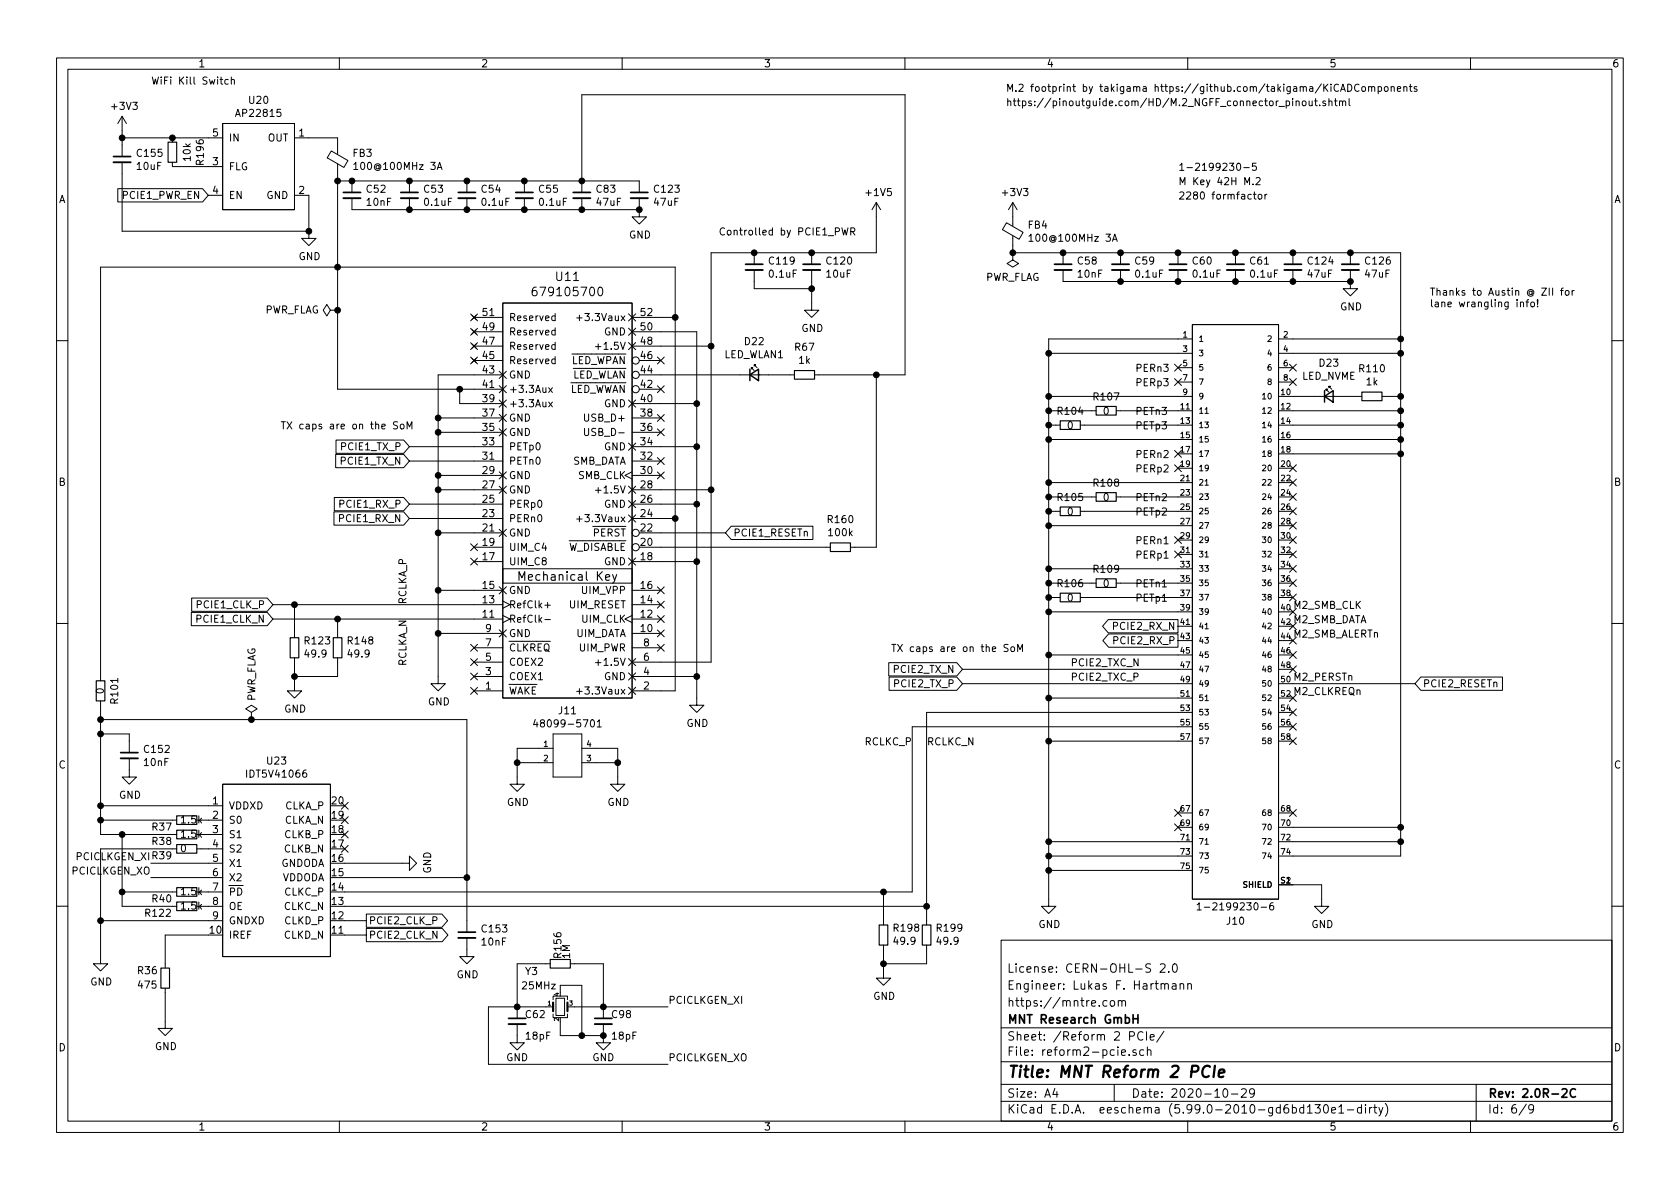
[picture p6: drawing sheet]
<svg xmlns="http://www.w3.org/2000/svg" width="297mm" height="210mm" viewBox="0 0 297 210" stroke-linecap="round" stroke-linejoin="round" font-family="sans-serif">
<g fill="none" stroke="#000" stroke-width=".18">
<path d="M10 10.2h277v190.1h-277zM12 12.2h273v186.1h-273zM38.9 14h.5M39.1 13.6v1.1l.3 .2M40.4 14.1l-.4-.1-.3 .3 .2 .5h.5M40.9 14.2l.2-.2 .3 .1v.8M40.9 13.6v1.3M60 10.2v2M110 10.2v2M160 10.2v2M210 10.2v2M228.6 17.4v.1"/>
<path d="M228.6 17.9v.8M229.2 18l.1-.1h.3l.1 .8M229.2 17.9v.8M230.4 17.9h.3l.2 .2v.4l-.2 .2-.3-.1-.2-.1zM231.5 17.9v.7l.3 .1 .2-.1M232 17.9v.8M232.4 17.9h.5M232.6 17.4v1.1l.3 .2M233.3 18.6v.1M234.4 17.9h-.3l-.2 .1v.2l.5 .1v.3h-.5M235 18l.1-.1h.3l.1 .8M235 17.4v1.3"/>
<path d="M235.9 17.9h.5M236.1 17.4v1.1l.3 .2M236.7 15a.6 .6 0 0 0-.9 .4 .6 .6 0 0 0 .6 .8l.3-.2M236.8 18l.2-.1h.3l.1 .8M236.8 17.9v.8M237 16.2l.4-1.3 .5 1.3M237.1 15.8h.6M237.4 18l.2-.1h.3v.8M238.3 14.9a.64 .64 0 0 1 .7 .6 .64 .64 0 0 1-.7 .7zM238.5 17.4v1.1l.2 .2M240.3 15a.6 .6 0 0 0-.8 .4 .6 .6 0 0 0 .5 .8l.3-.2M240.9 15.4l.3-.1 .2 .3v.3l-.2 .3-.3-.1-.1-.2z"/>
<path d="M242 15.4l.2-.1 .3 .1v.8M242 15.3v.9M242.5 15.5l.2-.2 .3 .1 .1 .8M243.7 15.4l.3-.1 .3 .3-.1 .5h-.5M243.7 15.3v1.3M244.8 15.4l.2-.1 .4 .1v.5l-.1 .2-.3 .1-.2-.2zM246 15.4l.2-.1 .3 .1v.8M246 15.3v.9M247.1 15.7l.6-.1-.1-.2-.4-.1-.1 .2v.6h.5M248.2 15.4l.2-.1 .3 .1 .1 .8M248.2 15.3v.9M249.2 15.3h.5"/>
<path d="M249.4 14.9v1.1l.3 .2M250.5 15.4l-.3-.1-.2 .2 .1 .2 .4 .1v.3h-.5M260 10.2v2M20.8 33.4h15l1 1.1-1 1.2h-15zM21.6 20.6v7.1M21.6 28.7v12.2h33M21.6 24.4h17.8M21.6 20.6l-.8 1.2M21.6 20.6l.8 1.2M30.5 28.7v.8h8.9M30.5 24.4v.7M36.8 34.5h2.6"/>
<path d="M39.4 21.8h12.7v15.3h-12.7zM52.1 24.4h7.6v2.9M52.1 34.5h2.5v6.4M58.6 26.7l2.9 1.7-.7 1.2-2.9-1.7zM59.7 29v39.8h29.2M59.7 32h53.3v2M62.2 32v2M62.2 35v2.1h50.8M62.6 29.1l.3-.4v1.3M62.6 30h.7M72.4 32v2M72.4 35v2.1"/>
<path d="M77.3 30l.4-1.3 .5 1.3M77.4 29.6h.6M82.5 32v2M82.5 35v2.1M92.7 32v2M92.7 35v2.1M102.9 34v-17.2h57.1v49.5h-16M102.9 35v2.1M113 37.1v1.2h1.3l-1.3 1.3-1.2-1.3h1.2M113 35v2.1M154.9 35.8v8.9h-29.2v72.4h-13.9M154.9 35.8l-.7 1.3"/>
<path d="M154.9 35.8l.8 1.3M178 39.4l2.9 1.7-.7 1.2-3-1.7zM179.1 35.8v4.2M179.1 35.8l-.8 1.3M179.1 35.8l.7 1.3M218.8 28.9h.1a.68 .68 0 0 1 .5 .6 .68 .68 0 0 1-.5 .6 .84 .84 0 0 1-.1-1.2zM219.9 29.6h1M221.5 32.5v.2M221.6 34.4h.5M221.8 33.9v1.1l.3 .2M222.1 31.5l.5-.1 .2 .4-.8 .9h.8M222.1 28.9h-.6l-.1 .6 .2-.2 .4 .1 .1 .2v.4l-.2 .1-.5-.1"/>
<path d="M222.5 34.5l.2-.1 .4 .1v.5l-.1 .1-.3 .1-.2-.1zM223.7 34.4v.8M224 34.4l-.3 .2M54.6 40.9v1.3h1.3l-1.3 1.2-1.3-1.2h1.3M58.4 54.9l-.6-1.1-.7 1.1 .7 1 .6-1h1.3M59.7 54.9h.1M83.2 58.1l1.2 1.2M83.2 55.5l1.2 1.2M83.8 58.7h5.1M83.8 56.1h5.1M84.4 58.1l-1.2 1.2M84.4 55.5l-1.2 1.2"/>
<path d="M88.9 53.6h22.9v69.8h-22.9zM94.8 50.8a.6 .6 0 0 0-.7 .6v.6l.1 .2 .5 .1 .2-.1 .1-.6-.2-.2h-.4l-.3 .2M98.2 58.5l-.4-.1-.2 .2 .1 .6h.5M98.2 55.9h-.4l-.2 .2 .1 .5h.5M98.2 55.4v1.3M98.2 58v1.2M102 56.2h.9M102.4 55.7v1M105.8 50.9l.3-.1a.83 .83 0 0 1 .6 .6 .83 .83 0 0 1-.3 .8l-.2 .1a.82 .82 0 0 1-.4-1.4zM111.1 58l1.3 1.3M111.1 55.5l1.3 1.3M111.8 58.7h11.4v66h1.3l-1.3 1.3-1.3-1.3h1.3"/>
<path d="M111.8 56.1h7.6M112.4 58l-1.3 1.3M112.4 55.5l-1.3 1.3M133.3 44.7v2M133.3 47.7v3.3h10.2M143.5 47.7v7.2h1.3l-1.3 1.2-1.3-1.2h1.3M143.5 44.7v2M148.8 40.3l.3 1.3 .3-.9 .2 .9 .3-1.3M150.4 41l.6-.1 .1-.2v-.3l-.7-.1v1.3M150.7 41l.4 .6M179.1 44.7v1.3l1 .6-1 .6-1-.6 1-.6M179.1 44.7h.1"/>
<path d="M179.1 41.7v3M179.1 44.7h68.5v106.7h-21.5M181.9 41.8l.4-.4v1.3M181.9 42.7h.8M188 44.7v2M188 47.7v2.1h50.8M196.7 42.7l.4-1.3 .4 1.3M196.8 42.3h.6M198.1 44.7v2M198.1 47.7v2.1M208.3 44.7v2M208.3 47.7v2.1"/>
<path d="M210.8 57.4h15.3v101.6h-15.3zM210.8 59.9h-25.4v100.4h1.3l-1.3 1.2-1.3-1.2h1.3M218.4 44.7v2M218.4 47.7v2.1M226.1 59.9h21.5M228.6 44.7v2M228.6 47.7v2.1M238.8 49.8v1.2h1.2l-1.2 1.3-1.3-1.3h1.3M238.8 44.7v2M238.8 47.7v2.1M268.8 53.5l.2-.1 .3 .1 .1 .8M268.8 53.4v.9"/>
<path d="M269.8 53.4h.5M270.3 53l-.3 .2v1.1M270.8 53.5l.3-.1 .2 .3v.3l-.2 .3-.3-.1-.2-.2zM271.9 54.1v.2M271.9 53v.8M274.5 50.9v1.3M275.9 51.4h.5M276.4 50.9l-.3 .2v1.1M276.8 51.5l.2-.1 .4 .1v.5l-.1 .2h-.3l-.2-.1zM278 51.4v.8M278.3 51.4l-.3 .2M10 60.2h2"/>
<path d="M59.4 77.8h12l1 1.2-1 1.2h-12zM70.3 74.6h-.5l-.2 .1v.4l.6 .2 .1 .3-.3 .2h-.4M70.8 75.1l.2-.1 .4 .1v.5l-.1 .2h-.3l-.2-.1zM72 75.8v-1.2l.4 .9 .4-.9v1.2M72.4 79h16.5M77.5 76.4h11.4M77.5 73.9h11.4M81.3 68.8v2.6h7.6M83.2 63.1l1.2 1.3M83.2 60.6l1.2 1.2M83.8 63.7h5.1M83.8 61.2h5.1"/>
<path d="M84.4 63.1l-1.2 1.3M84.4 60.6l-1.2 1.2M88.3 75.8l1.2 1.3M88.3 73.3l1.2 1.2M88.3 70.7l1.2 1.3M88.3 68.2l1.2 1.3M88.3 65.7l1.2 1.2M88.9 66.3h-11.4v54.6h1.2l-1.2 1.3-1.3-1.3h1.3M89.5 75.8l-1.2 1.3M89.5 73.3l-1.2 1.2M89.5 70.7l-1.2 1.3M89.5 68.2l-1.2 1.3"/>
<path d="M89.5 65.7l-1.2 1.2M97 71.1l.7 .8M97 68.6l.7 .8M97.7 71.1l-.7 .8M97.7 68.6l-.7 .8M98.2 63.5h-.4l-.2 .2 .1 .6h.5M98.2 61l-.4-.1-.2 .3 .1 .5h.5M98.2 60.5v1.3M98.2 63.1v1.2M103.4 75.8v1l.2 .2h.4l.1-.2v-1M105.3 61.3h1M111.1 78.4l1.3 1.2"/>
<path d="M111.1 70.7l1.3 1.3M111.1 60.6l1.3 1.2M111.8 79h11.4M111.8 76.4h5M111.8 73.9h5M111.8 71.4h11.4M111.8 61.2h13.9M112.4 70.7l-1.3 1.3M112.4 60.6l-1.3 1.2M112.4 78.4l-1.3 1.2M113 68.8h3.8M113 66.3h27.5"/>
<path d="M113 63.7h3.8M116.2 75.8l1.2 1.3M116.2 63.1l1.2 1.3M116.2 73.3l1.2 1.2M116.2 68.2l1.2 1.2M117.4 75.8l-1.2 1.3M117.4 73.3l-1.2 1.2M117.4 63.1l-1.2 1.3M117.4 68.2l-1.2 1.2M132.8 65.3v-.3h.3h-.3l.5 .5M133.3 64.8v-.3h.3h-.3l.6 .5M154.9 66.3v30.5h-4.5"/>
<path d="M185.4 75.2h2.1M185.4 72.6h8.4M185.4 70.1h25.4M185.4 77.7h25.4M185.4 62.5h25.4M191 75.2h19.8M197.4 72.6h13.4M207.7 79.6l1.2 1.3M207.7 64.4l1.2 1.2M207.7 66.9l1.2 1.3M208.3 65h2.5M208.3 67.6h2.5"/>
<path d="M208.9 79.6l-1.2 1.3M208.9 64.4l-1.2 1.2M208.9 66.9l-1.2 1.3M213.1 73.1h.6M226.1 75.2h21.5M226.1 72.6h21.5M226.1 70.1h14.7M226.1 77.7h21.5M226.1 62.5h21.5M226.1 65h2.5M226.1 67.6h2.5M228 64.4l1.2 1.2"/>
<path d="M228 66.9l1.2 1.3M229.2 64.4l-1.2 1.2M229.2 66.9l-1.2 1.3M234.4 69.1v-.3h.3h-.3l.5 .5M234.9 68.6v-.3h.3h-.3l.6 .5M244.3 70.1h3.3M285 60.2h2M59 90.5h12.4l1 1.2-1 1.2h-12.4zM59.1 88h12.3l1 1.1-1 1.2h-12.3zM59.3 80.4h12.1l1 1.1-1 1.2h-12.1zM72.4 91.7h16.5M72.4 89.1h16.5"/>
<path d="M72.4 81.5h16.5M77.5 94.2h11.4M77.5 86.6h11.4M77.5 84.1h11.4M83.2 98.7l1.2 1.2M83.2 96.2l1.2 1.2M83.8 99.3h5.1M83.8 96.8h5.1M84.4 98.7l-1.2 1.2M84.4 96.2l-1.2 1.2M88.3 93.6l1.2 1.3M88.3 86l1.2 1.2"/>
<path d="M88.3 83.4l1.2 1.3M89.5 93.6l-1.2 1.3M89.5 86l-1.2 1.2M89.5 83.4l-1.2 1.3M102 91.8h.9M102.4 91.3v1M105.3 86.7h1M111.1 98.7l1.3 1.2M111.1 91.1l1.3 1.2M111.1 88.5l1.3 1.3M111.1 86l1.3 1.2M111.8 83.4l-1.3 .7 1.3 .6"/>
<path d="M111.8 99.3h11.4M111.8 91.7h7.6M111.8 89.1h11.4M111.8 86.6h13.9M111.8 84.1h5M111.8 81.5h5M112.4 98.7l-1.3 1.2M112.4 91.1l-1.3 1.2M112.4 88.5l-1.3 1.3M112.4 86l-1.3 1.2M113 96.8h33.8M113 94.2h15.3"/>
<path d="M116.2 83.5l1.2 1.2M116.2 80.9l1.2 1.2M117.4 83.5l-1.2 1.2M117.4 80.9l-1.2 1.2M129.3 93.1h14.4v2.3h-14.4l-1-1.2zM185.4 85.3h25.4M185.4 87.9h8.4M185.4 90.4h2.1M185.4 93h25.4M191 90.4h19.8M197.4 87.9h13.4M205.8 96.2h.7"/>
<path d="M205.8 98.7h.7M207.7 82.2l1.2 1.2M207.7 97.4l1.2 1.2M207.7 94.9l1.2 1.2M208.3 80.3h2.5M208.3 82.8h2.5M208.3 95.5h2.5M208.3 98h2.5M208.9 82.2l-1.2 1.2M208.9 97.4l-1.2 1.2M208.9 94.9l-1.2 1.2M213.1 85.8h.6"/>
<path d="M213.1 98.5h.6M226.1 80.3h21.5M226.1 82.8h2.5M226.1 85.3h2.5M226.1 87.9h2.5M226.1 90.4h2.5M226.1 93h2.5M226.1 95.5h2.5M226.1 98h2.5M228 84.7l1.2 1.2M228 87.3l1.2 1.2M228 97.4l1.2 1.2"/>
<path d="M228 94.9l1.2 1.2M228 89.8l1.2 1.2M228 100l1.2 1.2M228 82.2l1.2 1.2M228 92.3l1.2 1.3M229.2 84.7l-1.2 1.2M229.2 87.3l-1.2 1.2M229.2 97.4l-1.2 1.2M229.2 94.9l-1.2 1.2M229.2 89.8l-1.2 1.2M229.2 100l-1.2 1.2M229.2 82.2l-1.2 1.2"/>
<path d="M229.2 92.3l-1.2 1.3M10 110.2h2M33.8 108.3h13.4l1.1 1.2-1.1 1.1h-13.4zM33.9 105.8h13.3l1.1 1.1-1.1 1.2h-13.3zM48.3 109.5h40.6M48.3 106.9h40.6M52.1 116.3v5.9h1.2l-1.2 1.2-1.3-1.2h1.3M52.1 106.9v5.9M59.7 109.5v3.3M59.7 116.3v3.3h-7.6M77.5 112h11.4M77.5 104.4h11.4"/>
<path d="M83.2 113.9l1.2 1.3M83.2 116.5l1.2 1.2M83.2 119l1.2 1.2M83.8 119.6h5.1M83.8 117.1h5.1M83.8 114.5h5.1M84.4 116.5l-1.2 1.2M84.4 113.9l-1.2 1.3M84.4 119l-1.2 1.2M88.3 103.8l1.2 1.2M88.3 111.4l1.2 1.2M88.9 100.6h22.9v2.5h-22.9z"/>
<path d="M88.9 108.8l1.3 .7-1.3 .6M88.9 106.3l1.3 .6-1.3 .7M89.5 103.8l-1.2 1.2M89.5 111.4l-1.2 1.2M96.3 109.6h1M96.3 107h1M96.8 106.5v1M105.3 117.2h1M111.1 119l1.3 1.3M111.1 116.5l1.3 1.2M111.8 108.8l-1.3 .7 1.3 .6M111.8 112h5"/>
<path d="M111.8 109.5h5M111.8 106.9h5M111.8 104.4h5M111.8 119.6h11.4M111.8 114.5h5M112.4 119l-1.3 1.3M112.4 116.5l-1.3 1.2M116.2 103.8l1.2 1.2M116.2 113.9l1.2 1.3M116.2 111.4l1.2 1.2M116.2 108.9l1.2 1.2M116.2 106.3l1.2 1.2"/>
<path d="M117.4 113.9l-1.2 1.3M117.4 111.4l-1.2 1.2M117.4 108.9l-1.2 1.2M117.4 103.8l-1.2 1.2M117.4 106.3l-1.2 1.2M157.1 117.2h12.1l1 1.2-1 1.1h-12.1zM157.2 119.7h12l1 1.2-1 1.2h-12zM170.2 118.4h40.6M178.2 114l-.4-.1-.2 .2v.3l.5 .3 .1 .3-.2 .2h-.5M178.8 114.5l.2-.1 .3 .1 .1 .5-.1 .2h-.3l-.2-.1zM179.9 115.2v-1.3l.5 1 .4-1v1.3M185.4 100.6h25.4"/>
<path d="M185.4 103.1h8.4M185.4 105.7h2.1M185.4 108.2h25.4M185.4 115.8h25.4M191 105.7h19.8M196 109.6h12.3v2.3h-12.3l-1.1-1.2zM196 112.1h12.3v2.4h-12.3l-1-1.2zM197.4 103.1h13.4M208.3 110.7h2.5M208.3 113.3h2.5M213.1 111.2h.6M226.1 100.6h2.5"/>
<path d="M226.1 103.1h2.5M226.1 105.7h2.5M226.1 108.2h2.5M226.1 110.7h2.5M226.1 113.3h2.5M226.1 115.8h2.5M226.1 118.4h2.5M228 115.2l1.2 1.2M228 117.7l1.2 1.3M228 112.7l1.2 1.2M228 107.6l1.2 1.2M228 110.1l1.2 1.2"/>
<path d="M228 105l1.2 1.3M228 102.5l1.2 1.2M229.2 115.2l-1.2 1.2M229.2 117.7l-1.2 1.3M229.2 112.7l-1.2 1.2M229.2 107.6l-1.2 1.2M229.2 110.1l-1.2 1.2M229.2 105l-1.2 1.3M229.2 102.5l-1.2 1.2M251.2 119.7h14.5v2.4h-14.5l-1-1.2zM285 110.2h2M17.8 120.4v-73.2h101.6v75h-7.6"/>
<path d="M17.8 127.2h64.7v37.6M17.8 123.9v23.7h13.4M17.8 129.8h5.1v3.3M22.9 134.1v3.3h1.2l-1.2 1.3-1.3-1.3h1.3M39.4 138.7h19v30.5h-19zM44.4 126l1.1-.7-1.1-.6-1 .6 1 .7v1.2M44.4 127.2h.1M83.2 121.6l1.2 1.2M83.8 122.2h5.1M84.4 121.6l-1.2 1.2M91.4 134.9h6.4M94.6 127.2l-.3 .9h.8"/>
<path d="M94.9 127.7v.9M97.8 132.3h-6.4v6.4h1.3l-1.3 1.2-1.2-1.2h1.2M97.8 129.8h5.1v7.6h-5.1zM102 122.3h.9M102.4 121.8v.9M102.9 132.3h6.3v6.4h1.3l-1.3 1.2-1.3-1.2h1.3M102.9 134.9h6.3M105.6 127.6l.4-.3v1.3M105.6 128.6h.7M111.1 121.5l1.3 1.3M112.4 121.5l-1.3 1.3M170.2 120.9h40.6"/>
<path d="M185.4 123.4h25.4M185.4 131.1h25.4M210.8 128.5h-49.5v29.2h-100.3M210.8 126h-47v37.6M213.1 123.9h.6M226.1 120.9h24.1M226.1 123.4h2.5M226.1 126h2.5M226.1 128.5h2.5M226.1 131.1h2.5M228 122.8l1.2 1.2M228 127.9l1.2 1.2"/>
<path d="M228 130.4l1.2 1.3M228 125.4l1.2 1.2M229.2 122.8l-1.2 1.2M229.2 127.9l-1.2 1.2M229.2 130.4l-1.2 1.3M229.2 125.4l-1.2 1.2M17.8 142.5h21.6M17.8 145h13.4M21.6 147.6v12.7h9.6M21.6 157.7h9.6M26.7 152.6h12.7M26.7 155.2h12.7"/>
<path d="M31.2 150.1h-13.4v20.3h1.2l-1.2 1.3-1.3-1.3h1.3M34.8 150.1h4.6M35.6 145h3.8M35.6 147.6h3.8M35.6 157.7h3.8M60.4 141.9l1.2 1.2M60.4 144.4l1.2 1.2M60.4 147l1.2 1.2M60.4 149.5l1.2 1.2M61 152.6h11.4v-1.2l1.3 1.2-1.3 1.3v-1.3M61 155.2h21.5M61.6 144.4l-1.2 1.2"/>
<path d="M61.6 141.9l-1.2 1.2M61.6 147l-1.2 1.2M61.6 149.5l-1.2 1.2M156.2 157.7v5.9M185.4 148.8h25.4M185.4 151.4h25.4M185.4 153.9h25.4M207.7 145.7l1.2 1.2M207.7 143.1l1.2 1.3M208.3 143.8h2.5M208.3 146.3h2.5M208.9 145.7l-1.2 1.2"/>
<path d="M208.9 143.1l-1.2 1.3M213.1 149.3h.6M225.1 159.6l-.4 .1a.85 .85 0 0 0 0 1.2l.5-.1v-.4l-.2-.3-.4 .1-.1 .2M226.1 156.5h7.6v3.8h1.2l-1.2 1.2-1.3-1.2h1.3M226.1 143.8h2.5M226.1 146.3h21.5M226.1 148.8h21.5M228 143.1l1.2 1.3M229.2 143.1l-1.2 1.3M10 160.2h2M17.8 162.8h21.6M29.2 174.7v7.2h1.3l-1.3 1.2-1.3-1.2h1.3"/>
<path d="M35.6 160.3h3.8M36.8 165.3h-7.6v5.9M58.4 165.3h6.4M61 160.3h102.8M61 162.8h3.8M64.8 161.6h13.3l1 1.2-1 1.2h-13.3zM64.8 164.2h13.4l1 1.1-1 1.2h-13.4zM82.5 165.9v3.3h1.3l-1.3 1.2-1.2-1.2h1.2M97.3 170.4h-5.9v9.7M97.8 179.3v.7h2.5v-.7M97.8 176.8v-.7h2.5v.7M97.8 178h-11.4v10.2h31.7"/>
<path d="M98.3 176.5h1.5v3.1h-1.5zM99.1 175.5v-1.3h3.8v8.9M100.3 178h17.8M100.8 170.4h5.9v9.7M156.2 167.1v5.9h1.3l-1.3 1.2-1.3-1.2h1.3M163.8 167.1v3.3h-7.6M177 166.3h108v32h-108zM195.7 177l-.4-.1-.3 .3v.4l.1 .3h.6M196.4 177l.4-.1 .3 .3v.4l-.3 .3h-.4l-.1-.3v-.4zM197.7 177.1l.2-.2 .4 .1 .1 .9M197.7 176.9v1M198.4 177.1l.2-.2 .3 .1 .1 .9"/>
<path d="M205.1 170.6l.6-.2 .2 .2 .1 .3-.9 1h.9M205.3 174.1l.2-.2 .4 .1v.9M205.9 174.1l.2-.2 .4 .1 .1 .9M206.6 171.8v.1M207.3 174h.6v.9M207.4 170.6l.2-.2a.81 .81 0 0 1 .6 .7 .81 .81 0 0 1-.3 .8h-.1a.81 .81 0 0 1-.4-1.3zM207.9 174.3l-.5 .1a.29 .29 0 0 0-.2 .2 .29 .29 0 0 0 .2 .3h.5M208.6 174.1l.3-.2 .3 .1 .1 .9M208.6 173.9v1M210 174.1l.2-.2 .4 .1v.9M210 173.9v1M211.7 160l.3-.4v1.3"/>
<path d="M211.7 160.9h.7M212.9 160.4h1M285 160.2h2M60 198.3v2M91.4 181.1v3.3h1.3l-1.3 1.3-1.2-1.3h1.2M99.1 180.6v2.5h7.6M106.7 183.1v1.3h1.2l-1.2 1.3-1.3-1.3h1.3M106.7 181.1v2M110 198.3v2M160 198.3v2M177 194.8h108M177 191.8h108"/>
<path d="M177 187.8h108M177 181.8h108M186.5 192.5l-.4 1h1M186.9 193v1M197 191.8v3M198.3 186.1l.7-.1-.1-.3-.4-.1-.2 .2 .1 .8h.5M199.6 186.5v.1M199.7 183.2l.7-.1 .2-.2-.1-.3-.2-.2h-.6v1.5M200.9 185.7l-.4-.1-.2 .2 .1 .3 .5 .1v.4h-.6M202.1 182.6a.6 .6 0 0 0-.8 0 .6 .6 0 0 0-.2 .7 .56 .56 0 0 0 .3 .6 .56 .56 0 0 0 .7-.1M202.2 185.7l-.4-.1-.3 .3v.4l.1 .3h.6M202.7 182.4v1.5"/>
<path d="M202.9 185.8l.2-.2 .3 .1 .1 .9M202.9 185.1v1.5M203.4 183.4l.7-.1-.1-.3-.4-.1-.2 .2v.8h.6M205.8 182.4l-1.3 1.9M210 198.3v2M216.4 192.6l.2-.1a.81 .81 0 0 1 .6 .7 .81 .81 0 0 1-.3 .8h-.2a.81 .81 0 0 1-.6-.6 .81 .81 0 0 1 .3-.8zM217.7 193.5h1.2M219.5 192.7l.6-.2 .2 .2 .1 .3-1 1h1M221.8 193.2l-.3 .3h-.3l-.3-.3 .2-.6 .4-.1 .2 .2a.99 .99 0 0 1-.3 1.3h-.3M231.1 196.8h.9M232.5 195.3h.9l-.5 .6 .5 .1v.7l-.3 .1h-.4l-.2-.1M234.2 195.4l.2-.1a.81 .81 0 0 1 .5 .7 .81 .81 0 0 1-.3 .8h-.1a.81 .81 0 0 1-.6-.6 .81 .81 0 0 1 .3-.8z"/>
<path d="M235.4 196.3l.7-.1v-.3l-.5-.1-.2 .2 .1 .8h.6M236.7 195.8l.4-.5v1.5M236.7 196.8h.9M238.2 196.3h1.2M240.7 195.9l-.4-.1-.3 .3v.4l.1 .3h.6M240.7 195.3v1.5M241.4 195.3v.2M241.4 195.8v1M242.1 195.8v1M242.6 195.8l-.3 .1-.2 .2M242.9 195.8h.5M243.1 195.3v1.3l.3 .2"/>
<path d="M243.8 195.8l.3 1M244.5 195.8l-.5 1.4-.2 .1M244.9 195.1a1.72 1.72 0 0 1 0 2.3M260 198.3v2M261 191.8v6.5M269.9 195.3l-1.3 1.9M271.2 196l-.3 .3h-.3l-.3-.3 .1-.6 .5-.1 .2 .2a.99 .99 0 0 1-.4 1.3h-.3"/>
<circle cx="112.4" cy="63.7" r=".63"/>
<circle cx="112.4" cy="66.3" r=".63"/>
<circle cx="112.4" cy="68.8" r=".63"/>
<circle cx="112.4" cy="96.8" r=".63"/>
<circle cx="112.4" cy="94.2" r=".63"/>
</g>
<g fill="none" stroke="#000" stroke-width=".3">
<path d="M20.1 27.7h3M60.7 34h3.1M70.9 34h3M81 34h3.1M91.2 34h3M101.3 34h3.1M111.5 34h3.1M131.8 46.7h3.1M142 46.7h3M186.4 46.7h3.1M196.6 46.7h3M206.8 46.7h3"/>
<path d="M216.9 46.7h3.1M227.1 46.7h3M237.2 46.7h3.1M21.3 133.1h3.1M81 164.8h3.1M200.3 179.4v1.5M201.2 179.4v1.5M89.9 180.1h3.1M105.2 180.1h3M200.3 180.1h.9M276.2 192.7l.6-.2 .2 .2 .1 .3-1 1h1M278.6 192.7a.6 .6 0 0 0-.8 0 .6 .6 0 0 0-.2 .7 .56 .56 0 0 0 .3 .6 .56 .56 0 0 0 .7-.1"/>
</g>
<path d="M213.9 188.7a.88 .88 0 0 0-1-.1 .88 .88 0 0 0-.3 1 .69 .69 0 0 0 .3 .8 .69 .69 0 0 0 .8-.1M214.8 188.5l-.2 2M215.5 189.8l1-.2-.1-.4-.1-.1-.6 .1-.2 1 .2 .3 .6-.1" fill="none" stroke="#000" stroke-width=".4"/>
<g fill="none" stroke="#000" stroke-width=".2">
<path d="M29.7 25.1h1.5v3.6h-1.5zM140.5 65.5h3.5v1.6h-3.5zM187.5 74.4h3.5v1.5h-3.5zM193.8 71.9h3.6v1.5h-3.6zM240.8 69.3h3.5v1.6h-3.5zM146.8 96h3.6v1.5h-3.6zM187.5 89.7h3.5v1.5h-3.5zM193.8 87.1h3.6v1.5h-3.6zM51.3 112.8h1.5v3.5h-1.5zM58.9 112.8h1.6v3.5h-1.6zM187.5 104.9h3.5v1.5h-3.5zM193.8 102.4h3.6v1.5h-3.6z"/>
<path d="M17 120.4h1.5v3.5h-1.5zM31.2 144.3h3.6v1.5h-3.6zM31.2 149.3h3.6v1.6h-3.6zM31.2 146.8h3.6v1.5h-3.6zM31.2 159.5h3.6v1.5h-3.6zM31.2 157h3.6v1.5h-3.6zM28.4 171.2h1.6v3.5h-1.6zM97.3 169.7h3.5v1.5h-3.5zM155.4 163.6h1.6v3.5h-1.6zM163.1 163.6h1.5v3.5h-1.5z"/>
</g>
<path d="M91.8 102.6v-1.5l.5 1.1 .5-1.1v1.5M108.3 101.6l.4 1M109 101.6l-.5 1.4-.2 .1" fill="none" stroke="#000" stroke-width=".19"/>
<g fill="none" stroke="#000" stroke-width=".33">
<path d="M20.1 28.7h3M60.7 35h3.1M70.9 35h3M81 35h3.1M91.2 35h3M101.3 35h3.1M111.5 35h3.1M131.8 47.7h3.1M142 47.7h3M186.4 47.7h3.1M196.6 47.7h3M206.8 47.7h3"/>
<path d="M216.9 47.7h3.1M227.1 47.7h3M237.2 47.7h3.1M21.3 134.1h3.1M81 165.9h3.1M89.9 181.1h3.1M105.2 181.1h3"/>
</g>
<path d="M132.6 66.3l1.5-1v2zM132.6 65.3v2M234.2 70.1l1.5-1v2zM234.2 69.1v2" fill="none" stroke="#000" stroke-width=".25"/>
<path d="M97.8 177.3v1.5M100.3 177.3v1.5" fill="none" stroke="#000" stroke-width=".38"/>
<g fill="#000" stroke="#000" stroke-width=".18">
<circle cx="21.6" cy="24.4" r=".51"/>
<circle cx="30.5" cy="24.4" r=".51"/>
<circle cx="59.7" cy="32" r=".51"/>
<circle cx="62.2" cy="32" r=".51"/>
<circle cx="72.4" cy="37.1" r=".51"/>
<circle cx="72.4" cy="32" r=".51"/>
<circle cx="82.6" cy="37.1" r=".51"/>
<circle cx="82.6" cy="32" r=".51"/>
<circle cx="92.7" cy="37.1" r=".51"/>
<circle cx="92.7" cy="32" r=".51"/>
<circle cx="102.9" cy="37.1" r=".51"/>
<circle cx="102.9" cy="32" r=".51"/>
<circle cx="113" cy="37.1" r=".51"/>
<circle cx="54.6" cy="40.9" r=".51"/>
<circle cx="59.7" cy="47.2" r=".51"/>
<circle cx="59.7" cy="54.9" r=".51"/>
<circle cx="119.4" cy="56.1" r=".51"/>
<circle cx="133.4" cy="44.7" r=".51"/>
<circle cx="143.5" cy="44.7" r=".51"/>
<circle cx="143.5" cy="51" r=".51"/>
<circle cx="179.1" cy="44.7" r=".51"/>
<circle cx="188" cy="44.7" r=".51"/>
<circle cx="198.1" cy="44.7" r=".51"/>
<circle cx="198.1" cy="49.8" r=".51"/>
<circle cx="208.3" cy="44.7" r=".51"/>
<circle cx="208.3" cy="49.8" r=".51"/>
<circle cx="218.4" cy="44.7" r=".51"/>
<circle cx="218.4" cy="49.8" r=".51"/>
<circle cx="228.6" cy="44.7" r=".51"/>
<circle cx="228.6" cy="49.8" r=".51"/>
<circle cx="238.8" cy="44.7" r=".51"/>
<circle cx="238.8" cy="49.8" r=".51"/>
<circle cx="247.7" cy="59.9" r=".51"/>
<circle cx="77.5" cy="73.9" r=".51"/>
<circle cx="77.5" cy="76.4" r=".51"/>
<circle cx="81.3" cy="68.8" r=".51"/>
<circle cx="123.2" cy="79" r=".51"/>
<circle cx="123.2" cy="71.4" r=".51"/>
<circle cx="125.7" cy="61.2" r=".51"/>
<circle cx="154.9" cy="66.3" r=".51"/>
<circle cx="185.4" cy="77.7" r=".51"/>
<circle cx="185.4" cy="72.6" r=".51"/>
<circle cx="185.4" cy="75.2" r=".51"/>
<circle cx="185.4" cy="70.1" r=".51"/>
<circle cx="185.4" cy="62.5" r=".51"/>
<circle cx="247.7" cy="70.1" r=".51"/>
<circle cx="247.7" cy="77.7" r=".51"/>
<circle cx="247.7" cy="75.2" r=".51"/>
<circle cx="247.7" cy="72.6" r=".51"/>
<circle cx="247.7" cy="62.5" r=".51"/>
<circle cx="77.5" cy="86.6" r=".51"/>
<circle cx="77.5" cy="94.2" r=".51"/>
<circle cx="77.5" cy="84.1" r=".51"/>
<circle cx="119.4" cy="91.7" r=".51"/>
<circle cx="123.2" cy="89.1" r=".51"/>
<circle cx="123.2" cy="99.3" r=".51"/>
<circle cx="125.7" cy="86.6" r=".51"/>
<circle cx="185.4" cy="87.9" r=".51"/>
<circle cx="185.4" cy="90.4" r=".51"/>
<circle cx="185.4" cy="93" r=".51"/>
<circle cx="185.4" cy="85.3" r=".51"/>
<circle cx="247.7" cy="80.3" r=".51"/>
<circle cx="52.1" cy="119.6" r=".51"/>
<circle cx="52.1" cy="106.9" r=".51"/>
<circle cx="59.7" cy="109.5" r=".51"/>
<circle cx="77.5" cy="112" r=".51"/>
<circle cx="77.5" cy="104.4" r=".51"/>
<circle cx="123.2" cy="119.6" r=".51"/>
<circle cx="185.4" cy="115.8" r=".51"/>
<circle cx="185.4" cy="103.1" r=".51"/>
<circle cx="185.4" cy="108.2" r=".51"/>
<circle cx="185.4" cy="100.6" r=".51"/>
<circle cx="185.4" cy="105.7" r=".51"/>
<circle cx="17.8" cy="127.2" r=".51"/>
<circle cx="17.8" cy="129.8" r=".51"/>
<circle cx="44.5" cy="127.2" r=".51"/>
<circle cx="91.4" cy="134.9" r=".51"/>
<circle cx="109.2" cy="134.9" r=".51"/>
<circle cx="185.4" cy="123.4" r=".51"/>
<circle cx="185.4" cy="131.1" r=".51"/>
<circle cx="17.8" cy="145" r=".51"/>
<circle cx="17.8" cy="142.5" r=".51"/>
<circle cx="21.6" cy="147.6" r=".51"/>
<circle cx="21.6" cy="157.7" r=".51"/>
<circle cx="82.6" cy="155.2" r=".51"/>
<circle cx="156.2" cy="157.7" r=".51"/>
<circle cx="185.4" cy="148.8" r=".51"/>
<circle cx="185.4" cy="153.9" r=".51"/>
<circle cx="185.4" cy="151.4" r=".51"/>
<circle cx="247.7" cy="148.8" r=".51"/>
<circle cx="247.7" cy="146.3" r=".51"/>
<circle cx="17.8" cy="162.8" r=".51"/>
<circle cx="91.4" cy="178" r=".51"/>
<circle cx="106.7" cy="178" r=".51"/>
<circle cx="156.2" cy="170.4" r=".51"/>
<circle cx="163.8" cy="160.3" r=".51"/>
<circle cx="102.9" cy="183.1" r=".51"/>
<circle cx="106.7" cy="183.1" r=".51"/>
</g>
<text font-size="2.8" x="178" y="190.6">Title: MNT Reform 2 PCIe</text>
<g font-size="2.1">
<text x="95" y="52.4">679105700</text>
<text x="98.4" y="49.7">U11</text>
<text x="92.4" y="102.7">Mechanical Key</text>
<text x="178" y="172">License: CERN-OHL-S 2.0</text>
<text x="178" y="178">https://mntre.com</text>
<text x="178" y="175">Engineer: Lukas F. Hartmann</text>
<text x="178" y="184">Sheet: /Reform 2 PCIe/</text>
<text x="178" y="181">MNT Research GmbH</text>
<text x="178" y="186.7">File: reform2-pcie.sch</text>
<text x="178" y="196.9">KiCad E.D.A. eeschema (5.99.0-2010-gd6bd130e1-dirty)</text>
<text x="178" y="194.1">Size: A4</text>
<text x="200" y="194.1">Date: 2020-10-29</text>
<text x="263" y="194.1">Rev: 2.0R-2C</text>
<text x="263" y="196.9">Id: 6/9</text>
</g>
<g font-size="1.8">
<text x="35" y="11.9">1</text>
<text x="85" y="11.9">2</text>
<text x="135" y="11.9">3</text>
<text x="185" y="11.9">4</text>
<text x="235" y="11.9">5</text>
<text x="285" y="11.9">6</text>
<text x="26.7" y="14.9">WiFi Kill Switch</text>
<text x="177.8" y="16.2">M.2 footprint by takigama https://github.com/takigama/KiCADComponents</text>
<text x="19.9" y="19.4">+3V3</text>
<text x="42" y="20.7">AP22815</text>
<text x="44.1" y="18.4">U20</text>
<text x="177.8" y="18.8">https://pinoutguide.com/HD/M.2_NGFF_connector_pinout.shtml</text>
<text x="24.3" y="27.7">C155</text>
<text x="33.7" y="28.4" transform="rotate(-90 33.7 28.4)">10k</text>
<text x="36" y="29" transform="rotate(-90 36 29)">R196</text>
<text x="37.6" y="29.2">3</text>
<text x="37.6" y="24.1">5</text>
<text x="40.4" y="25">IN</text>
<text x="47.3" y="25">OUT</text>
<text x="52.8" y="24.1">1</text>
<text x="62.4" y="27.7">FB3</text>
<text x="10.3" y="35.9">A</text>
<text x="21.8" y="35.2">PCIE1_PWR_EN</text>
<text x="24.3" y="30">10uF</text>
<text x="37.6" y="34.3">4</text>
<text x="40.4" y="30.1">FLG</text>
<text x="40.4" y="35.2">EN</text>
<text x="47.1" y="35.2">GND</text>
<text x="52.8" y="34.3">2</text>
<text x="63.3" y="30">100@100MHz 3A</text>
<text x="64.9" y="34.1">C52</text>
<text x="75" y="34.1">C53</text>
<text x="85.2" y="34.1">C54</text>
<text x="95.3" y="34.1">C55</text>
<text x="105.5" y="34.1">C83</text>
<text x="115.8" y="34.1">C123</text>
<text x="153.2" y="34.7">+1V5</text>
<text x="177.4" y="34.7">+3V3</text>
<text x="208.3" y="32.7">M Key 42H M.2</text>
<text x="208.3" y="30.2">1-2199230-5</text>
<text x="208.3" y="35.3">2280 formfactor</text>
<text x="285.3" y="35.9">A</text>
<text x="64.9" y="36.4">10nF</text>
<text x="75.1" y="36.4">0.1uF</text>
<text x="85.3" y="36.4">0.1uF</text>
<text x="95.4" y="36.4">0.1uF</text>
<text x="105.6" y="36.4">47uF</text>
<text x="115.7" y="36.4">47uF</text>
<text x="127" y="41.6">Controlled by PCIE1_PWR</text>
<text x="181.8" y="40.4">FB4</text>
<text x="52.8" y="46">GND</text>
<text x="111.2" y="42.2">GND</text>
<text x="136.1" y="46.8">C119</text>
<text x="146.3" y="46.8">C120</text>
<text x="182.7" y="42.7">100@100MHz 3A</text>
<text x="190.6" y="46.8">C58</text>
<text x="200.8" y="46.8">C59</text>
<text x="210.9" y="46.8">C60</text>
<text x="221.1" y="46.8">C61</text>
<text x="231.4" y="46.8">C124</text>
<text x="241.5" y="46.8">C126</text>
<text x="136.1" y="49.1">0.1uF</text>
<text x="146.2" y="49.1">10uF</text>
<text x="174.1" y="49.7">PWR_FLAG</text>
<text x="190.6" y="49.1">10nF</text>
<text x="200.9" y="49.1">0.1uF</text>
<text x="211" y="49.1">0.1uF</text>
<text x="221.2" y="49.1">0.1uF</text>
<text x="231.3" y="49.1">47uF</text>
<text x="241.4" y="49.1">47uF</text>
<text x="252.7" y="52.3">Thanks to Austin @ ZII for</text>
<text x="46.7" y="55.4">PWR_FLAG</text>
<text x="85.4" y="58.4">49</text>
<text x="85.4" y="55.9">51</text>
<text x="89.9" y="59.3">Reserved</text>
<text x="89.9" y="56.8">Reserved</text>
<text x="103" y="56.8">+3.3Vaux</text>
<text x="106.8" y="59.3">GND</text>
<text x="113.3" y="58.4">50</text>
<text x="113.3" y="55.9">52</text>
<text x="141.7" y="58.7">GND</text>
<text x="236.9" y="54.9">GND</text>
<text x="252.7" y="54.3">lane wrangling info!</text>
<text x="85.4" y="63.5">45</text>
<text x="85.4" y="61">47</text>
<text x="89.9" y="64.4">Reserved</text>
<text x="89.9" y="61.8">Reserved</text>
<text x="100.8" y="64.4">LED_WPAN</text>
<text x="106.1" y="61.8">+1.5V</text>
<text x="113.3" y="63.5">46</text>
<text x="113.3" y="61">48</text>
<text x="127.9" y="63.3">LED_WLAN1</text>
<text x="131.7" y="61">D22</text>
<text x="140.6" y="62">R67</text>
<text x="141.3" y="64.3">1k</text>
<text x="200.7" y="65.7">PERn3</text>
<text x="233.3" y="64.8">D23</text>
<text x="240.5" y="65.8">R110</text>
<text x="85.4" y="71.1">39</text>
<text x="85.4" y="68.6">41</text>
<text x="85.4" y="66">43</text>
<text x="89.9" y="69.5">+3.3Aux</text>
<text x="89.9" y="66.9">GND</text>
<text x="100.3" y="69.5">LED_WWAN</text>
<text x="100.9" y="66.9">LED_WLAN</text>
<text x="113.3" y="71.1">40</text>
<text x="113.3" y="68.6">42</text>
<text x="113.3" y="66">44</text>
<text x="193.5" y="70.8">R107</text>
<text x="200.7" y="68.3">PERp3</text>
<text x="230.1" y="67.1">LED_NVME</text>
<text x="241.6" y="68.1">1k</text>
<text x="49.5" y="75.9">TX caps are on the SoM</text>
<text x="85.4" y="76.2">35</text>
<text x="85.4" y="73.7">37</text>
<text x="89.9" y="77.1">GND</text>
<text x="89.9" y="74.5">GND</text>
<text x="89.9" y="72">+3.3Aux</text>
<text x="103.7" y="74.5">USB_D+</text>
<text x="104.2" y="77.1">USB_D-</text>
<text x="106.8" y="72">GND</text>
<text x="113.3" y="76.2">36</text>
<text x="113.3" y="73.7">38</text>
<text x="187.1" y="73.3">R104</text>
<text x="188.7" y="75.9">0</text>
<text x="195.1" y="73.3">0</text>
<text x="200.7" y="73.4">PETn3</text>
<text x="200.7" y="75.9">PETp3</text>
<text x="60.4" y="82.2">PCIE1_TX_N</text>
<text x="60.5" y="79.6">PCIE1_TX_P</text>
<text x="85.4" y="83.8">29</text>
<text x="85.4" y="81.3">31</text>
<text x="85.4" y="78.7">33</text>
<text x="89.9" y="82.2">PETn0</text>
<text x="89.9" y="79.6">PETp0</text>
<text x="100.9" y="82.2">SMB_DATA</text>
<text x="106.8" y="79.6">GND</text>
<text x="113.3" y="83.8">30</text>
<text x="113.3" y="81.3">32</text>
<text x="113.3" y="78.7">34</text>
<text x="200.7" y="83.5">PERp2</text>
<text x="200.7" y="81">PERn2</text>
<text x="10.3" y="85.9">B</text>
<text x="60.3" y="89.8">PCIE1_RX_P</text>
<text x="85.4" y="88.9">25</text>
<text x="85.4" y="86.4">27</text>
<text x="89.9" y="89.8">PERp0</text>
<text x="89.9" y="87.2">GND</text>
<text x="89.9" y="84.7">GND</text>
<text x="102.2" y="84.7">SMB_CLK</text>
<text x="106.1" y="87.2">+1.5V</text>
<text x="106.8" y="89.8">GND</text>
<text x="113.3" y="88.9">26</text>
<text x="113.3" y="86.4">28</text>
<text x="187.1" y="88.6">R105</text>
<text x="193.5" y="86">R108</text>
<text x="195.1" y="88.6">0</text>
<text x="200.7" y="88.6">PETn2</text>
<text x="285.3" y="85.9">B</text>
<text x="60.2" y="92.3">PCIE1_RX_N</text>
<text x="85.4" y="94">21</text>
<text x="85.4" y="91.4">23</text>
<text x="89.9" y="94.9">GND</text>
<text x="89.9" y="92.3">PERn0</text>
<text x="103" y="92.3">+3.3Vaux</text>
<text x="104.8" y="94.9">PERST</text>
<text x="113.3" y="94">22</text>
<text x="113.3" y="91.4">24</text>
<text x="129.6" y="94.9">PCIE1_RESETn</text>
<text x="146.5" y="92.5">R160</text>
<text x="146.6" y="94.8">100k</text>
<text x="188.7" y="91.1">0</text>
<text x="200.7" y="91.1">PETp2</text>
<text x="85.4" y="99.1">17</text>
<text x="85.4" y="96.5">19</text>
<text x="89.9" y="99.9">UIM_C8</text>
<text x="89.9" y="97.4">UIM_C4</text>
<text x="100.3" y="97.4">W_DISABLE</text>
<text x="106.8" y="99.9">GND</text>
<text x="113.3" y="99.1">18</text>
<text x="113.3" y="96.5">20</text>
<text x="193.5" y="101.3">R109</text>
<text x="200.7" y="96.2">PERn1</text>
<text x="200.7" y="98.8">PERp1</text>
<text x="35" y="107.6">PCIE1_CLK_P</text>
<text x="71.9" y="106.9" transform="rotate(-90 71.9 106.9)">RCLKA_P</text>
<text x="85.4" y="106.7">13</text>
<text x="85.4" y="104.1">15</text>
<text x="89.9" y="107.6">RefClk+</text>
<text x="89.9" y="105">GND</text>
<text x="100.6" y="107.6">UIM_RESET</text>
<text x="103" y="105">UIM_VPP</text>
<text x="113.3" y="106.7">14</text>
<text x="113.3" y="104.1">16</text>
<text x="187.1" y="103.8">R106</text>
<text x="188.7" y="106.4">0</text>
<text x="195.1" y="103.8">0</text>
<text x="200.7" y="103.8">PETn1</text>
<text x="200.7" y="106.4">PETp1</text>
<text x="228.6" y="107.7">M2_SMB_CLK</text>
<text x="34.9" y="110.1">PCIE1_CLK_N</text>
<text x="54" y="113.9">R123</text>
<text x="61.6" y="113.9">R148</text>
<text x="85.4" y="109.2">11</text>
<text x="85.9" y="111.8">9</text>
<text x="89.9" y="110.1">RefClk-</text>
<text x="89.9" y="112.6">GND</text>
<text x="101.6" y="112.6">UIM_DATA</text>
<text x="102.9" y="110.1">UIM_CLK</text>
<text x="113.3" y="111.8">10</text>
<text x="113.3" y="109.2">12</text>
<text x="197.1" y="111.4">PCIE2_RX_N</text>
<text x="197.2" y="113.9">PCIE2_RX_P</text>
<text x="228.6" y="112.7">M2_SMB_ALERTn</text>
<text x="228.6" y="110.2">M2_SMB_DATA</text>
<text x="54" y="116.3">49.9</text>
<text x="61.7" y="116.3">49.9</text>
<text x="71.9" y="117.9" transform="rotate(-90 71.9 117.9)">RCLKA_N</text>
<text x="85.9" y="119.4">3</text>
<text x="85.9" y="116.8">5</text>
<text x="85.9" y="114.3">7</text>
<text x="89.9" y="117.7">COEX2</text>
<text x="89.9" y="115.2">CLKREQ</text>
<text x="102.4" y="115.2">UIM_PWR</text>
<text x="106.1" y="117.7">+1.5V</text>
<text x="113.8" y="119.4">4</text>
<text x="113.8" y="116.8">6</text>
<text x="113.8" y="114.3">8</text>
<text x="157.5" y="115.3">TX caps are on the SoM</text>
<text x="158.2" y="119">PCIE2_TX_N</text>
<text x="189.2" y="117.8">PCIE2_TXC_N</text>
<text x="18.3" y="122.7" transform="rotate(-90 18.3 122.7)">0</text>
<text x="20.9" y="124.3" transform="rotate(-90 20.9 124.3)">R101</text>
<text x="45.2" y="124.2" transform="rotate(-90 45.2 124.2)">PWR_FLAG</text>
<text x="50.2" y="126">GND</text>
<text x="75.6" y="124.7">GND</text>
<text x="85.9" y="121.9">1</text>
<text x="89.9" y="122.8">WAKE</text>
<text x="89.9" y="120.3">COEX1</text>
<text x="103" y="122.8">+3.3Vaux</text>
<text x="106.8" y="120.3">GND</text>
<text x="113.8" y="121.9">2</text>
<text x="158.3" y="121.5">PCIE2_TX_P</text>
<text x="189.2" y="120.4">PCIE2_TXC_P</text>
<text x="228.6" y="122.9">M2_CLKREQn</text>
<text x="228.6" y="120.4">M2_PERSTn</text>
<text x="251.5" y="121.5">PCIE2_RESETn</text>
<text x="95.6" y="128.6">48099-5701</text>
<text x="98.9" y="126.3">J11</text>
<text x="121.4" y="128.5">GND</text>
<text x="152.9" y="131.8">RCLKC_P</text>
<text x="163.8" y="131.8">RCLKC_N</text>
<text x="10.3" y="135.9">C</text>
<text x="25.5" y="135.4">10nF</text>
<text x="25.6" y="133.1">C152</text>
<text x="43.9" y="137.5">IDT5V41066</text>
<text x="47.3" y="135.2">U23</text>
<text x="285.3" y="135.9">C</text>
<text x="21" y="141.2">GND</text>
<text x="37.6" y="142.2">1</text>
<text x="40.4" y="143.1">VDDXD</text>
<text x="50.3" y="143.1">CLKA_P</text>
<text x="58.7" y="142.2">20</text>
<text x="89.6" y="142.5">GND</text>
<text x="107.4" y="142.5">GND</text>
<text x="27" y="146.9">R37</text>
<text x="27" y="149.4">R38</text>
<text x="32.1" y="145.6">1.5k</text>
<text x="32.1" y="148.1">1.5k</text>
<text x="37.6" y="144.8">2</text>
<text x="37.6" y="147.3">3</text>
<text x="37.6" y="149.9">4</text>
<text x="40.4" y="145.7">S0</text>
<text x="40.4" y="148.2">S1</text>
<text x="50.2" y="145.7">CLKA_N</text>
<text x="50.3" y="148.2">CLKB_P</text>
<text x="58.7" y="149.9">17</text>
<text x="58.7" y="147.3">18</text>
<text x="58.7" y="144.8">19</text>
<text x="12.7" y="154.6">PCICLKGEN_XO</text>
<text x="13.6" y="152.1">PCICLKGEN_XI R39</text>
<text x="31.9" y="150.7">0</text>
<text x="37.6" y="152.4">5</text>
<text x="37.6" y="154.9">6</text>
<text x="40.4" y="150.7">S2</text>
<text x="40.4" y="153.3">X1</text>
<text x="40.4" y="155.8">X2</text>
<text x="49.5" y="153.3">GNDODA</text>
<text x="49.7" y="155.8">VDDODA</text>
<text x="50.2" y="150.7">CLKB_N</text>
<text x="58.7" y="154.9">15</text>
<text x="58.7" y="152.4">16</text>
<text x="76.2" y="154.5" transform="rotate(-90 76.2 154.5)">GND</text>
<text x="27" y="159.6">R40</text>
<text x="32.1" y="160.8">1.5k</text>
<text x="32.1" y="158.3">1.5k</text>
<text x="37.6" y="157.5">7</text>
<text x="37.6" y="160">8</text>
<text x="40.4" y="158.4">PD</text>
<text x="40.4" y="160.9">OE</text>
<text x="50.2" y="160.9">CLKC_N</text>
<text x="50.3" y="158.4">CLKC_P</text>
<text x="58.7" y="160">13</text>
<text x="58.7" y="157.5">14</text>
<text x="213.4" y="161">1-2199230-6</text>
<text x="25.8" y="162.1">R122</text>
<text x="37.1" y="165.1">10</text>
<text x="37.6" y="162.6">9</text>
<text x="40.4" y="166">IREF</text>
<text x="40.4" y="163.4">GNDXD</text>
<text x="50.2" y="166">CLKD_N</text>
<text x="50.3" y="163.4">CLKD_P</text>
<text x="58.7" y="165.1">11</text>
<text x="58.7" y="162.6">12</text>
<text x="65.2" y="163.4">PCIE2_CLK_P</text>
<text x="65.2" y="166">PCIE2_CLK_N</text>
<text x="85.2" y="167.2">10nF</text>
<text x="85.3" y="164.9">C153</text>
<text x="158.1" y="164.7">R198</text>
<text x="158.2" y="167.1">49.9</text>
<text x="165.7" y="164.7">R199</text>
<text x="165.8" y="167.1">49.9</text>
<text x="183.6" y="164.1">GND</text>
<text x="217" y="163.5">J10</text>
<text x="231.8" y="164.1">GND</text>
<text x="24.4" y="172.3">R36</text>
<text x="80.7" y="173">GND</text>
<text x="92.9" y="172.4">Y3</text>
<text x="99.3" y="169.3" transform="rotate(-90 99.3 169.3)">R156</text>
<text x="100.8" y="169.5" transform="rotate(-90 100.8 169.5)">1M</text>
<text x="15.9" y="174.3">GND</text>
<text x="24.5" y="174.8">475</text>
<text x="92.4" y="174.9">25MHz</text>
<text x="118.1" y="177.5">PCICLKGEN_XI</text>
<text x="154.4" y="176.8">GND</text>
<text x="10.3" y="185.9">D</text>
<text x="27.4" y="185.7">GND</text>
<text x="93" y="180">C62</text>
<text x="93.1" y="183.8">18pF</text>
<text x="108.3" y="180">C98</text>
<text x="108.3" y="183.8">18pF</text>
<text x="285.3" y="185.9">D</text>
<text x="89.5" y="187.6">GND</text>
<text x="104.7" y="187.6">GND</text>
<text x="118.1" y="187.7">PCICLKGEN_XO</text>
<text x="35" y="199.9">1</text>
<text x="85" y="199.9">2</text>
<text x="135" y="199.9">3</text>
<text x="185" y="199.9">4</text>
<text x="235" y="199.9">5</text>
<text x="285" y="199.9">6</text>
</g>
<g font-size="1.4">
<text x="209.2" y="59.7">1</text>
<text x="226.9" y="59.7">2</text>
<text x="209.2" y="62.2">3</text>
<text x="209.2" y="64.8">5</text>
<text x="211.8" y="60.4">1</text>
<text x="211.8" y="63">3</text>
<text x="211.8" y="65.5">5</text>
<text x="224.3" y="60.4">2</text>
<text x="224.3" y="63">4</text>
<text x="224.3" y="65.5">6</text>
<text x="226.9" y="62.2">4</text>
<text x="226.9" y="64.8">6</text>
<text x="209.2" y="67.3">7</text>
<text x="209.2" y="69.8">9</text>
<text x="211.8" y="68.1">7</text>
<text x="211.8" y="70.6">9</text>
<text x="223.5" y="70.6">10</text>
<text x="224.3" y="68.1">8</text>
<text x="226.5" y="69.8">10</text>
<text x="226.9" y="67.3">8</text>
<text x="208.8" y="72.4">11</text>
<text x="208.8" y="74.9">13</text>
<text x="208.8" y="77.5">15</text>
<text x="211.8" y="73.1">11</text>
<text x="211.8" y="75.7">13</text>
<text x="223.5" y="73.1">12</text>
<text x="223.5" y="75.7">14</text>
<text x="226.5" y="72.4">12</text>
<text x="226.5" y="74.9">14</text>
<text x="226.5" y="77.5">16</text>
<text x="208.8" y="80">17</text>
<text x="208.8" y="82.5">19</text>
<text x="211.8" y="78.2">15</text>
<text x="211.8" y="80.8">17</text>
<text x="211.8" y="83.3">19</text>
<text x="223.5" y="78.2">16</text>
<text x="223.5" y="80.8">18</text>
<text x="223.5" y="83.3">20</text>
<text x="226.5" y="80">18</text>
<text x="226.5" y="82.5">20</text>
<text x="208.8" y="85.1">21</text>
<text x="208.8" y="87.6">23</text>
<text x="211.8" y="85.8">21</text>
<text x="211.8" y="88.4">23</text>
<text x="223.5" y="85.8">22</text>
<text x="223.5" y="88.4">24</text>
<text x="226.5" y="85.1">22</text>
<text x="226.5" y="87.6">24</text>
<text x="208.8" y="90.2">25</text>
<text x="208.8" y="92.7">27</text>
<text x="208.8" y="95.2">29</text>
<text x="211.8" y="90.9">25</text>
<text x="211.8" y="93.5">27</text>
<text x="223.5" y="90.9">26</text>
<text x="223.5" y="93.5">28</text>
<text x="226.5" y="90.2">26</text>
<text x="226.5" y="92.7">28</text>
<text x="226.5" y="95.2">30</text>
<text x="208.8" y="97.8">31</text>
<text x="208.8" y="100.3">33</text>
<text x="211.8" y="96">29</text>
<text x="211.8" y="98.5">31</text>
<text x="211.8" y="101.1">33</text>
<text x="223.5" y="96">30</text>
<text x="223.5" y="98.5">32</text>
<text x="223.5" y="101.1">34</text>
<text x="226.5" y="97.8">32</text>
<text x="226.5" y="100.3">34</text>
<text x="208.8" y="102.9">35</text>
<text x="208.8" y="105.4">37</text>
<text x="208.8" y="107.9">39</text>
<text x="211.8" y="103.6">35</text>
<text x="211.8" y="106.2">37</text>
<text x="223.5" y="103.6">36</text>
<text x="223.5" y="106.2">38</text>
<text x="226.5" y="102.9">36</text>
<text x="226.5" y="105.4">38</text>
<text x="226.5" y="107.9">40</text>
<text x="208.8" y="110.5">41</text>
<text x="208.8" y="113">43</text>
<text x="211.8" y="108.7">39</text>
<text x="211.8" y="111.2">41</text>
<text x="211.8" y="113.8">43</text>
<text x="223.5" y="108.7">40</text>
<text x="223.5" y="111.2">42</text>
<text x="223.5" y="113.8">44</text>
<text x="226.5" y="110.5">42</text>
<text x="226.5" y="113">44</text>
<text x="208.8" y="115.6">45</text>
<text x="208.8" y="118.1">47</text>
<text x="211.8" y="116.3">45</text>
<text x="211.8" y="118.9">47</text>
<text x="223.5" y="116.3">46</text>
<text x="223.5" y="118.9">48</text>
<text x="226.5" y="115.6">46</text>
<text x="226.5" y="118.1">48</text>
<text x="208.8" y="120.6">49</text>
<text x="208.8" y="123.2">51</text>
<text x="208.8" y="125.7">53</text>
<text x="211.8" y="121.4">49</text>
<text x="211.8" y="123.9">51</text>
<text x="223.5" y="121.4">50</text>
<text x="223.5" y="123.9">52</text>
<text x="226.5" y="120.6">50</text>
<text x="226.5" y="123.2">52</text>
<text x="226.5" y="125.7">54</text>
<text x="208.8" y="128.3">55</text>
<text x="208.8" y="130.8">57</text>
<text x="211.8" y="126.5">53</text>
<text x="211.8" y="129">55</text>
<text x="211.8" y="131.6">57</text>
<text x="223.5" y="126.5">54</text>
<text x="223.5" y="129">56</text>
<text x="223.5" y="131.6">58</text>
<text x="226.5" y="128.3">56</text>
<text x="226.5" y="130.8">58</text>
<text x="96.1" y="132.1">1</text>
<text x="96.1" y="134.6">2</text>
<text x="103.7" y="134.6">3</text>
<text x="103.7" y="132.1">4</text>
<text x="208.8" y="143.5">67</text>
<text x="226.5" y="143.5">68</text>
<text x="208.8" y="146">69</text>
<text x="208.8" y="148.6">71</text>
<text x="211.8" y="144.3">67</text>
<text x="211.8" y="146.8">69</text>
<text x="211.8" y="149.3">71</text>
<text x="223.5" y="144.3">68</text>
<text x="223.5" y="146.8">70</text>
<text x="223.5" y="149.3">72</text>
<text x="226.5" y="146">70</text>
<text x="226.5" y="148.6">72</text>
<text x="208.8" y="151.1">73</text>
<text x="208.8" y="153.7">75</text>
<text x="211.8" y="151.9">73</text>
<text x="211.8" y="154.4">75</text>
<text x="223.5" y="151.9">74</text>
<text x="226.5" y="151.1">74</text>
<text x="219.9" y="157">SHIELD</text>
<text x="226.5" y="156.2">S1</text>
<text x="227.4" y="156.2">2</text>
</g>
<g font-size="1.1">
<text x="96.9" y="177.8">1</text>
<text x="98.8" y="176.1" transform="rotate(-90 98.8 176.1)">4</text>
<text x="100.7" y="177.8">3</text>
<text x="98.8" y="180.6" transform="rotate(-90 98.8 180.6)">2</text>
</g>
</svg>
